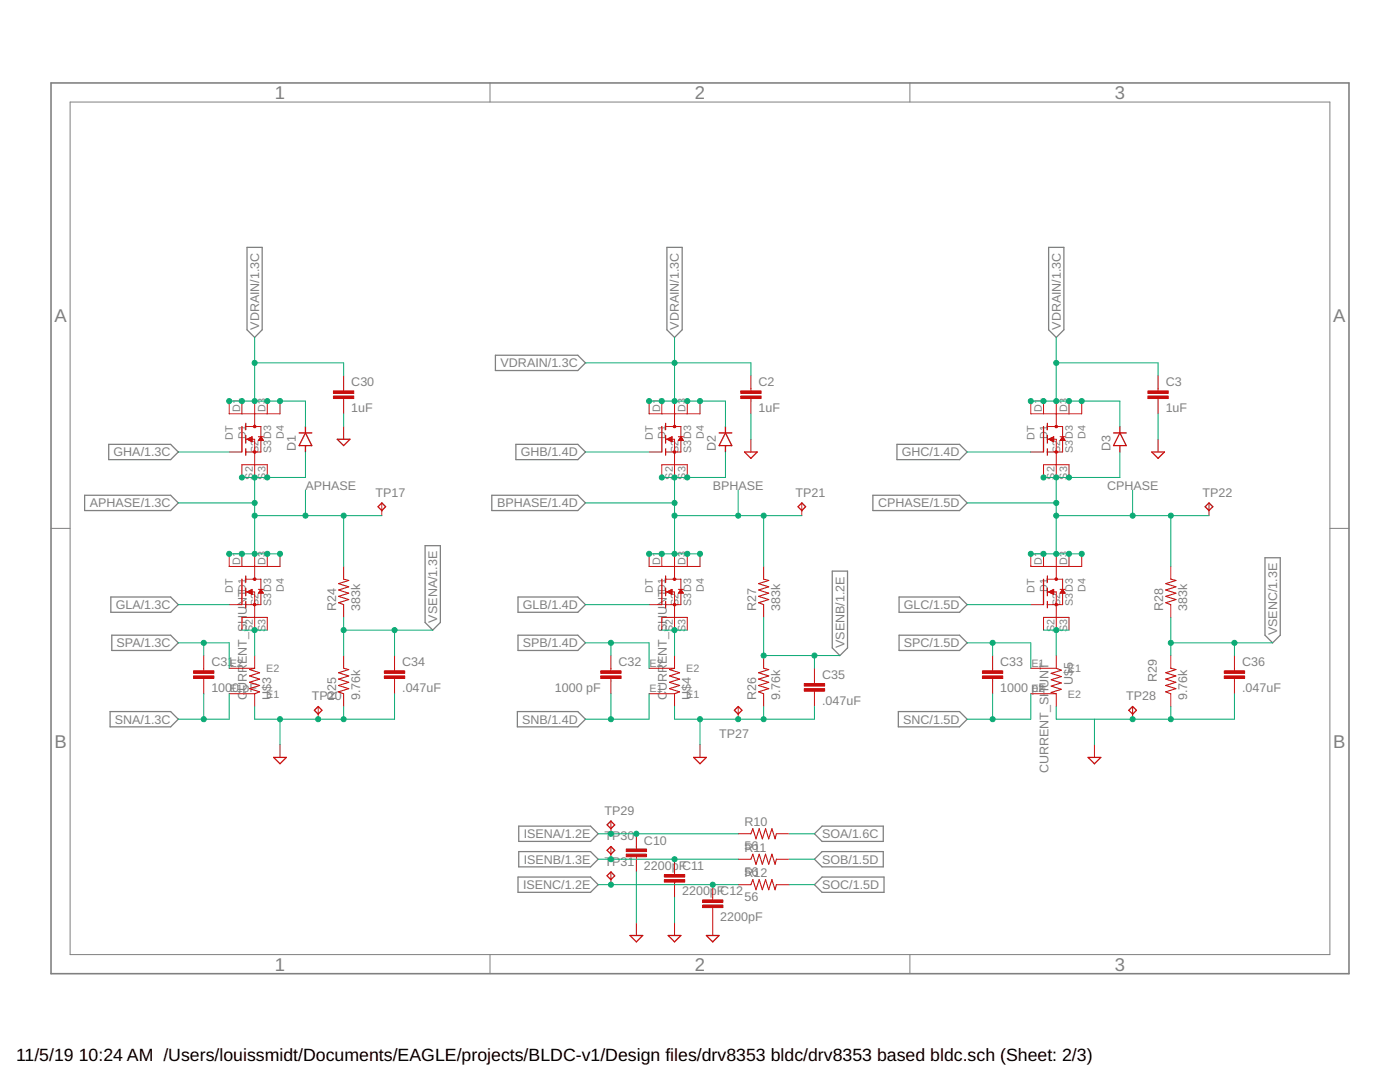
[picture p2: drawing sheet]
<svg xmlns="http://www.w3.org/2000/svg" width="279mm" height="216mm" viewBox="0 0 279 216" stroke-linecap="round" stroke-linejoin="round" font-family="sans-serif">
<path d="M10.2 16.6h259v177.7h-259z" fill="none" stroke="#808080" stroke-width=".32"/>
<path d="M97.8 16.6v3.8M181.6 16.6v3.8M14 20.4h251.4v170.1h-251.4zM10.2 105.4h3.8M265.4 105.4h3.8M97.8 190.5v3.8M181.6 190.5v3.8" fill="none" stroke="#808080" stroke-width=".2"/>
<g fill="none" stroke="#808080" stroke-width=".25">
<path d="M49.3 49.4h3v16.4l-1.5 1.5-1.5-1.5zM133.1 49.4h3v16.4l-1.5 1.5-1.5-1.5zM209.3 49.4h3v16.4l-1.5 1.5-1.5-1.5zM98.9 70.9h16.4l1.5 1.5-1.5 1.5h-16.4zM16.9 98.8h17.2l1.5 1.6-1.5 1.5h-17.2zM21.7 88.7h12.4l1.5 1.5-1.5 1.5h-12.4zM98.1 98.8h17.2l1.5 1.6-1.5 1.5h-17.2zM103 88.7h12.3l1.5 1.5-1.5 1.5h-12.3zM174.2 98.8h17.3l1.5 1.6-1.5 1.5h-17.3zM179 88.7h12.5l1.5 1.5-1.5 1.5h-12.5zM22.1 119.1h12l1.5 1.5-1.5 1.6h-12zM84.8 108.9h3.1v15.3l-1.5 1.5-1.6-1.5z"/>
<path d="M103.4 119.1h11.9l1.5 1.5-1.5 1.6h-11.9zM166.1 114h3v15.3l-1.5 1.5-1.5-1.5zM179.4 119.1h12.1l1.5 1.5-1.5 1.6h-12.1zM252.5 111.3h3v15.4l-1.5 1.6-1.5-1.6zM22.3 126.7h11.8l1.5 1.6-1.5 1.5h-11.8zM103.4 126.7h11.9l1.5 1.6-1.5 1.5h-11.9zM179.4 126.7h12.1l1.5 1.6-1.5 1.5h-12.1zM22 142h12.1l1.5 1.5-1.5 1.5h-12.1zM103.3 142h12l1.5 1.5-1.5 1.5h-12zM179.3 142h12.2l1.5 1.5-1.5 1.5h-12.2zM103.4 175h14.5l1.5 1.5-1.5 1.6h-14.5zM103.5 164.8h14.4l1.5 1.6-1.5 1.5h-14.4z"/>
<path d="M103.5 169.9h14.4l1.5 1.5-1.5 1.6h-14.4zM164.1 164.8h12.2v3.1h-12.2l-1.6-1.5zM164.1 169.9h12.2v3.1h-12.2l-1.6-1.6zM164.1 175h12.3v3.1h-12.3l-1.6-1.6z"/>
</g>
<g fill="none" stroke="#c90d0c" stroke-width=".25">
<path d="M48.3 85.1v5.1M49 84.5v1.2M49 86.9v1.5M49 89.6v1.2M59.7 86.4h2.5M61 86.4l1.2 2.5h-2.5zM61 85.1v1.3M61 88.9v1.3M67.3 87.7h2.5l-1.2 1.2zM132.1 85.1v5.1M132.8 84.5v1.2M132.8 86.9v1.5"/>
<path d="M132.8 89.6v1.2M143.5 86.4h2.5M144.8 86.4l1.2 2.5h-2.5zM144.8 85.1v1.3M144.8 88.9v1.3M148.6 90.2h2.5l-1.2 1.3zM208.3 85.1v5.1M209 84.5v1.2M209 86.9v1.5M209 89.6v1.2M222.2 86.4h2.6M223.5 86.4l1.3 2.5h-2.6z"/>
<path d="M223.5 85.1v1.3M223.5 88.9v1.3M229.8 90.2h2.6l-1.3 1.3zM48.3 115.6v5M49 114.9v1.3M49 117.3v1.6M75.4 101.1l.8-.7 .8 .7-.8 .8zM132.1 115.6v5M132.8 114.9v1.3M132.8 117.3v1.6M159.3 101.1l.7-.7 .8 .7-.8 .8zM208.3 115.6v5"/>
<path d="M209 114.9v1.3M209 117.3v1.6M240.5 101.1l.8-.7 .7 .7-.7 .8zM49 120v1.3M132.8 120v1.3M209 120v1.3M54.6 151.1h2.5l-1.2 1.3zM62.7 141.7l.8-.7 .8 .7-.8 .8zM138.4 151.1h2.6l-1.3 1.3zM146.6 141.7l.7-.7 .8 .7-.8 .8zM217.1 151.1h2.6l-1.3 1.3zM225.3 141.7l.7-.7 .8 .7-.8 .8z"/>
<path d="M121.2 164.6l.7-.8 .8 .8-.8 .8zM121.2 169.7l.7-.8 .8 .8-.8 .7zM121.2 174.8l.7-.8 .8 .8-.8 .7zM125.7 186.7h2.6l-1.3 1.2zM133.3 186.7h2.6l-1.3 1.2zM141 186.7h2.5l-1.3 1.2z"/>
</g>
<g fill="none" stroke="#c90d0c" stroke-width=".2">
<path d="M68.6 75v3M68.6 79.5v3.1M149.9 75v3M149.9 79.5v3.1M231.1 75v3M231.1 79.5v3.1M45.7 90.2h2.6M45.7 80v2.6h10.2v-2.6M48.3 80v2.6M48.3 95.3v-2.6h5v2.6M49 87.7h1.8v7.6M49 85.1h3.1v5.1h-3.1"/>
<path d="M49.3 87.7l1-.6v1.1zM49.5 87.6h.8M49.6 87.8h.7M49.7 87.4h.6M49.8 87.9h.5M49.9 87.3h.4M50.1 88.1h.2M50.2 87.2h.1M50.8 80v5.1M51.6 87.1h1M51.6 87.8h.9M51.7 87.7h.8"/>
<path d="M51.8 87.6h.6M51.9 87.4h.4M52 87.3h.2M52 87.2h.1M52.1 87.1l.5 .8h-1zM53.3 80v2.6M68.6 85.1v2.6M129.5 90.2h2.6M129.5 80v2.6h10.2v-2.6M132.1 95.3v-2.6h5.1v2.6M132.1 80v2.6M132.8 87.7h1.8v7.6"/>
<path d="M132.8 85.1h3.1v5.1h-3.1M133.1 87.7l1-.6v1.1zM133.3 87.6h.8M133.4 87.8h.7M133.5 87.4h.6M133.6 87.9h.5M133.8 87.3h.3M133.9 88.1h.2M134 87.2h.1M134.6 80v5.1M135.4 87.1h1M135.4 87.8h.9"/>
<path d="M135.5 87.7h.7M135.6 87.6h.6M135.7 87.4h.4M135.8 87.3h.2M135.8 87.2h.1M135.9 87.1l.5 .8h-1zM137.2 80v2.6M149.9 87.7v2.5M205.7 90.2h2.6M205.7 80v2.6h10.2v-2.6M208.3 95.3v-2.6h5v2.6M208.3 80v2.6"/>
<path d="M209 87.7h1.8v7.6M209 85.1h3.1v5.1h-3.1M209.3 87.7l1-.6v1.1zM209.4 87.6h.9M209.6 87.8h.7M209.7 87.4h.6M209.8 87.9h.5M209.9 87.3h.4M210.1 88.1h.2M210.2 87.2h.1M210.8 80v5.1M211.6 87.1h1"/>
<path d="M211.6 87.8h.9M211.7 87.7h.7M211.8 87.6h.5M211.9 87.4h.4M211.9 87.3h.3M212 87.2h.1M212.1 87.1l.5 .8h-1zM213.3 80v2.6M231.1 87.7v2.5M45.7 110.5v2.5h10.2v-2.5M48.3 110.5v2.5M49 118.1h1.8v7.6"/>
<path d="M49 115.6h3.1v5h-3.1M49.3 118.1l1-.5v1zM49.4 118.1h.9M49.4 118.2h.9M49.6 118h.7M49.7 118.3h.6M49.8 117.8h.5M49.9 118.4h.4M50.1 117.7h.2M50.2 118.6h.1M50.8 110.5v5.1M51.6 117.6h1"/>
<path d="M51.7 118.2h.8M51.8 118.1h.6M51.9 118h.4M51.9 117.8h.3M52 117.7h.2M52.1 117.6l.5 .8h-1zM53.3 110.5v2.5M68.6 113v2.6M76.2 100.4v2.5M129.5 110.5v2.5h10.2v-2.5M132.1 110.5v2.5M132.8 118.1h1.8v7.6"/>
<path d="M132.8 115.6h3.1v5h-3.1M133.1 118.1l1-.5v1zM133.2 118.1h.9M133.2 118.2h.9M133.4 118h.7M133.5 118.3h.6M133.7 117.8h.4M133.7 118.4h.4M133.9 117.7h.2M134 118.6h.1M134.6 110.5v5.1M135.4 117.6h1"/>
<path d="M135.5 118.2h.8M135.6 118.1h.6M135.7 118h.4M135.7 117.8h.3M135.8 117.7h.2M135.9 117.6l.5 .8h-1zM137.2 110.5v2.5M152.4 113v2.6M160 100.4v2.5M205.7 110.5v2.5h10.2v-2.5M208.3 110.5v2.5M209 118.1h1.8v7.6"/>
<path d="M209 115.6h3.1v5h-3.1M209.3 118.1l1-.5v1zM209.4 118.1h.9M209.4 118.2h.9M209.6 118h.7M209.7 118.3h.6M209.8 117.8h.5M209.9 118.4h.4M210.1 117.7h.2M210.2 118.6h.1M210.8 110.5v5.1M211.6 117.6h1"/>
<path d="M211.7 118.2h.7M211.8 118.1h.6M211.8 118h.5M211.9 117.8h.3M212 117.7h.1M212.1 117.6l.5 .8h-1zM213.3 110.5v2.5M233.7 113v2.6M241.3 100.4v2.5M40.7 130.8v3.1M40.7 135.4v3M45.7 138.4h5.1v2.6"/>
<path d="M45.7 120.6h2.6M48.3 125.7v-2.5h5v2.5M50.8 130.8v2.5h-5.1M68.6 120.6v2.6M68.6 130.8v2.5M68.6 138.4v2.6M78.7 130.8v3.1M78.7 135.4v3M121.9 130.8v3.1M121.9 135.4v3M129.5 120.6h2.6M129.5 138.4h5.1v2.6"/>
<path d="M132.1 125.7v-2.5h5.1v2.5M134.6 130.8v2.5h-5.1M152.4 120.6v2.6M152.4 130.8v2.5M152.4 138.4v2.6M162.5 133.3v3.1M162.5 137.9v3.1M198.1 130.8v3.1M198.1 135.4v3M205.7 120.6h2.6M205.7 138.4h5.1v2.6M208.3 125.7v-2.5h5v2.5"/>
<path d="M210.8 130.8v2.5h-5.1M233.7 120.6v2.6M233.7 130.8v2.5M233.7 138.4v2.6M246.4 130.8v3.1M246.4 135.4v3M55.9 148.6v2.5M63.5 141v2.5M139.7 148.6v2.5M147.3 141v2.5M218.4 148.6v2.5M226 141v2.5"/>
<path d="M121.9 163.8v2.6M121.9 168.9v2.5M121.9 174v2.5M127 166.4v3M127 170.9v3.1M134.6 171.4v3.1M134.6 176v3.1M142.2 176.5v3.1M147.3 166.4h2.6M147.3 171.4h2.6M147.3 176.5h2.6M154.9 166.4h2.6"/>
<path d="M154.9 171.4h2.6M154.9 176.5h2.6M127 184.1v2.6M134.6 184.1v2.6M142.2 181.1v5.6"/>
</g>
<g fill="#c90d0c" stroke="#c90d0c" stroke-width=".2">
<circle cx="50.8" cy="90.2" r=".25"/>
<circle cx="50.8" cy="85.1" r=".25"/>
<circle cx="50.8" cy="120.6" r=".25"/>
<circle cx="50.8" cy="115.6" r=".25"/>
<circle cx="134.6" cy="120.6" r=".25"/>
<circle cx="134.6" cy="115.6" r=".25"/>
<circle cx="134.6" cy="90.2" r=".25"/>
<circle cx="134.6" cy="85.1" r=".25"/>
<circle cx="210.8" cy="90.2" r=".25"/>
<circle cx="210.8" cy="85.1" r=".25"/>
<circle cx="210.8" cy="120.6" r=".25"/>
<circle cx="210.8" cy="115.6" r=".25"/>
</g>
<g fill="#c90d0c" stroke="#c90d0c" stroke-width=".2">
<path d="M66.5 79h4.1v.5h-4.1z"/>
<path d="M66.5 78h4.1v.5h-4.1z"/>
<path d="M38.6 134.9h4.1v.5h-4.1z"/>
<path d="M38.6 133.9h4.1v.5h-4.1z"/>
<path d="M119.9 134.9h4.1v.5h-4.1z"/>
<path d="M119.9 133.9h4.1v.5h-4.1z"/>
<path d="M196.1 134.9h4v.5h-4z"/>
<path d="M196.1 133.9h4v.5h-4z"/>
<path d="M76.7 134.9h4.1v.5h-4.1z"/>
<path d="M76.7 133.9h4.1v.5h-4.1z"/>
<path d="M160.5 137.4h4.1v.5h-4.1z"/>
<path d="M160.5 136.4h4.1v.5h-4.1z"/>
<path d="M244.3 134.9h4.1v.5h-4.1z"/>
<path d="M244.3 133.9h4.1v.5h-4.1z"/>
<path d="M125 170.4h4v.5h-4z"/>
<path d="M125 169.4h4v.5h-4z"/>
<path d="M132.6 175.5h4.1v.5h-4.1z"/>
<path d="M132.6 174.5h4.1v.5h-4.1z"/>
<path d="M140.2 180.6h4.1v.5h-4.1z"/>
<path d="M140.2 179.6h4.1v.5h-4.1z"/>
<path d="M147.8 79h4.1v.5h-4.1z"/>
<path d="M147.8 78h4.1v.5h-4.1z"/>
<path d="M229.1 79h4.1v.5h-4.1z"/>
<path d="M229.1 78h4.1v.5h-4.1z"/>
</g>
<path d="M68.6 115.6l1 .2-2 .7 2 .6-2 .6 2 .7-2 .6 2 .6-2 .7 1 .3M152.4 115.6l1 .2-2 .7 2 .6-2 .6 2 .7-2 .6 2 .6-2 .7 1 .3M233.7 115.6l1 .2-2.1 .7 2.1 .6-2.1 .6 2.1 .7-2.1 .6 2.1 .6-2.1 .7 1.1 .3M50.8 133.3l-1 .3 2 .6-2 .7 2 .6-2 .6 2 .7-2 .6 2 .6-1 .4M68.6 133.3l1 .3-2 .6 2 .7-2 .6 2 .6-2 .7 2 .6-2 .6 1 .4M134.6 133.3l-1 .3 2 .6-2 .7 2 .6-2 .6 2 .7-2 .6 2 .6-1 .4M152.4 133.3l1 .3-2 .6 2 .7-2 .6 2 .6-2 .7 2 .6-2 .6 1 .4M210.8 133.3l1 .4-2 .7 2 .6-2 .6 2 .7-2 .6 2 .6-2 .7 1 .2M233.7 133.3l1 .3-2.1 .6 2.1 .7-2.1 .6 2.1 .6-2.1 .7 2.1 .6-2.1 .6 1.1 .4M149.9 166.4l.3-1 .7 2 .6-2 .6 2 .7-2 .6 2 .7-2 .6 2 .2-1M149.9 171.4l.3-1 .7 2.1 .6-2.1 .6 2.1 .7-2.1 .6 2.1 .7-2.1 .6 2.1 .2-1.1M149.9 176.5l.3-1 .7 2 .6-2 .6 2 .7-2 .6 2 .7-2 .6 2 .2-1" fill="none" stroke="#c90d0c" stroke-width=".21"/>
<g fill="#0dab76" stroke="#0dab76" stroke-width=".2">
<circle cx="45.7" cy="80" r=".51"/>
<circle cx="48.3" cy="80" r=".51"/>
<circle cx="50.8" cy="80" r=".51"/>
<circle cx="53.3" cy="80" r=".51"/>
<circle cx="55.9" cy="80" r=".51"/>
<circle cx="50.8" cy="72.4" r=".51"/>
<circle cx="205.7" cy="80" r=".51"/>
<circle cx="208.3" cy="80" r=".51"/>
<circle cx="210.8" cy="80" r=".51"/>
<circle cx="213.3" cy="80" r=".51"/>
<circle cx="215.9" cy="80" r=".51"/>
<circle cx="210.8" cy="72.4" r=".51"/>
<circle cx="129.5" cy="80" r=".51"/>
<circle cx="132.1" cy="80" r=".51"/>
<circle cx="134.6" cy="80" r=".51"/>
<circle cx="137.2" cy="80" r=".51"/>
<circle cx="139.7" cy="80" r=".51"/>
<circle cx="134.6" cy="72.4" r=".51"/>
<circle cx="63.5" cy="143.5" r=".51"/>
<circle cx="55.9" cy="143.5" r=".51"/>
<circle cx="68.6" cy="143.5" r=".51"/>
<circle cx="152.4" cy="143.5" r=".51"/>
<circle cx="139.7" cy="143.5" r=".51"/>
<circle cx="147.3" cy="143.5" r=".51"/>
<circle cx="233.7" cy="143.5" r=".51"/>
<circle cx="226" cy="143.5" r=".51"/>
<circle cx="40.7" cy="143.5" r=".51"/>
<circle cx="68.6" cy="125.7" r=".51"/>
<circle cx="78.7" cy="125.7" r=".51"/>
<circle cx="162.5" cy="130.8" r=".51"/>
<circle cx="152.4" cy="130.8" r=".51"/>
<circle cx="121.9" cy="143.5" r=".51"/>
<circle cx="233.7" cy="128.3" r=".51"/>
<circle cx="246.4" cy="128.3" r=".51"/>
<circle cx="198.1" cy="143.5" r=".51"/>
<circle cx="127" cy="166.4" r=".51"/>
<circle cx="121.9" cy="166.4" r=".51"/>
<circle cx="134.6" cy="171.4" r=".51"/>
<circle cx="121.9" cy="171.4" r=".51"/>
<circle cx="142.2" cy="176.5" r=".51"/>
<circle cx="121.9" cy="176.5" r=".51"/>
<circle cx="40.7" cy="128.3" r=".51"/>
<circle cx="50.8" cy="125.7" r=".51"/>
<circle cx="121.9" cy="128.3" r=".51"/>
<circle cx="134.6" cy="125.7" r=".51"/>
<circle cx="198.1" cy="128.3" r=".51"/>
<circle cx="210.8" cy="125.7" r=".51"/>
<circle cx="48.3" cy="95.3" r=".51"/>
<circle cx="50.8" cy="95.3" r=".51"/>
<circle cx="53.3" cy="95.3" r=".51"/>
<circle cx="53.3" cy="110.5" r=".51"/>
<circle cx="45.7" cy="110.5" r=".51"/>
<circle cx="48.3" cy="110.5" r=".51"/>
<circle cx="50.8" cy="110.5" r=".51"/>
<circle cx="55.9" cy="110.5" r=".51"/>
<circle cx="50.8" cy="102.9" r=".51"/>
<circle cx="50.8" cy="100.4" r=".51"/>
<circle cx="68.6" cy="102.9" r=".51"/>
<circle cx="61" cy="102.9" r=".51"/>
<circle cx="132.1" cy="95.3" r=".51"/>
<circle cx="134.6" cy="95.3" r=".51"/>
<circle cx="137.2" cy="95.3" r=".51"/>
<circle cx="129.5" cy="110.5" r=".51"/>
<circle cx="132.1" cy="110.5" r=".51"/>
<circle cx="134.6" cy="110.5" r=".51"/>
<circle cx="137.2" cy="110.5" r=".51"/>
<circle cx="139.7" cy="110.5" r=".51"/>
<circle cx="134.6" cy="102.9" r=".51"/>
<circle cx="152.4" cy="102.9" r=".51"/>
<circle cx="147.3" cy="102.9" r=".51"/>
<circle cx="134.6" cy="100.4" r=".51"/>
<circle cx="208.3" cy="95.3" r=".51"/>
<circle cx="210.8" cy="95.3" r=".51"/>
<circle cx="213.3" cy="95.3" r=".51"/>
<circle cx="205.7" cy="110.5" r=".51"/>
<circle cx="208.3" cy="110.5" r=".51"/>
<circle cx="210.8" cy="110.5" r=".51"/>
<circle cx="213.3" cy="110.5" r=".51"/>
<circle cx="215.9" cy="110.5" r=".51"/>
<circle cx="210.8" cy="102.9" r=".51"/>
<circle cx="233.7" cy="102.9" r=".51"/>
<circle cx="226" cy="102.9" r=".51"/>
<circle cx="210.8" cy="100.4" r=".51"/>
</g>
<g fill="none" stroke="#0dab76" stroke-width=".2">
<path d="M50.8 67.3v12.7M50.8 72.4h17.8v2.6M116.8 72.4h33.1v2.6M134.6 67.3v12.7M210.8 72.4h20.3v2.6M210.8 67.3v12.7M35.6 90.2h10.1M45.7 80h15.3v5.1M50.8 95.3v15.2M61 90.2v5.1h-12.7M61 97.8v5.1M68.6 82.6v2.5"/>
<path d="M116.8 90.2h12.7M129.5 80h15.3v5.1M134.6 95.3v15.2M144.8 90.2v5.1h-12.7M147.3 97.8v5.1M149.9 82.6v5.1M193 90.2h12.7M205.7 80h17.8v5.1M210.8 95.3v15.2M223.5 90.2v5.1h-15.2M226 97.8v5.1M231.1 82.6v5.1"/>
<path d="M35.6 100.4h15.2M45.7 110.5h10.2M50.8 102.9h25.4M68.6 102.9v10.1M116.8 100.4h17.8M129.5 110.5h10.2M134.6 102.9h25.4M152.4 102.9v10.1M193 100.4h17.8M205.7 110.5h10.2M210.8 102.9h30.5M233.7 102.9v10.1"/>
<path d="M35.6 120.6h10.1M35.6 128.3h10.1v5M40.7 128.3v2.5M40.7 138.4v5.1M45.7 138.4v5.1h-10.1M48.3 125.7h5M50.8 125.7v5.1M68.6 123.2v7.6M68.6 125.7h17.8M78.7 138.4v5.1h-27.9v-2.5M78.7 125.7v5.1M116.8 120.6h12.7"/>
<path d="M116.8 128.3h12.7v5M121.9 128.3v2.5M121.9 138.4v5.1M129.5 138.4v5.1h-12.7M132.1 125.7h5.1M134.6 125.7v5.1M152.4 123.2v7.6h15.2M162.5 130.8v2.5M193 120.6h12.7M193 128.3h12.7v5M198.1 128.3v2.5M198.1 138.4v5.1"/>
<path d="M205.7 138.4v5.1h-12.7M208.3 125.7h5M210.8 125.7v5.1M233.7 123.2v7.6M233.7 128.3h20.3M246.4 138.4v5.1h-35.6v-2.5M246.4 128.3v2.5M55.9 143.5v5.1M68.6 141v2.5M134.6 141v2.5h27.9v-2.5M139.7 143.5v5.1M152.4 141v2.5"/>
<path d="M218.4 143.5v5.1M233.7 141v2.5M119.4 166.4h27.9M119.4 171.4h27.9M119.4 176.5h27.9M127 174v10.1M134.6 179.1v5M157.5 166.4h5M157.5 171.4h5M157.5 176.5h5"/>
</g>
<g font-size="3.7" fill="#808080">
<text x="54.9" y="19.7">1</text>
<text x="138.7" y="19.7">2</text>
<text x="222.5" y="19.7">3</text>
<text x="10.9" y="64.2">A</text>
<text x="266.1" y="64.2">A</text>
<text x="10.9" y="149.2">B</text>
<text x="266.1" y="149.2">B</text>
<text x="54.9" y="193.7">1</text>
<text x="138.7" y="193.7">2</text>
<text x="222.5" y="193.7">3</text>
</g>
<g font-size="3.5">
<text x="3.2" y="211.7">11/5/19</text>
<text x="15.7" y="211.7">10:24 AM /Users/louissmidt/Documents/EAGLE/projects/BLDC-v1/Design files/drv8353 bldc/drv8353 based bldc.sch (Sheet: 2/3)</text>
</g>
<g font-size="2.5" fill="#808080">
<text x="51.7" y="65.8" transform="rotate(-90 51.7 65.8)">VDRAIN/1.3C</text>
<text x="135.5" y="65.8" transform="rotate(-90 135.5 65.8)">VDRAIN/1.3C</text>
<text x="211.7" y="65.8" transform="rotate(-90 211.7 65.8)">VDRAIN/1.3C</text>
<text x="70.1" y="77.1">C30</text>
<text x="99.9" y="73.3">VDRAIN/1.3C</text>
<text x="151.4" y="77.1">C2</text>
<text x="232.6" y="77.1">C3</text>
<text x="70.1" y="82.2">1uF</text>
<text x="151.4" y="82.2">1uF</text>
<text x="232.6" y="82.2">1uF</text>
<text x="59.1" y="89.9" transform="rotate(-90 59.1 89.9)">D1</text>
<text x="142.9" y="89.9" transform="rotate(-90 142.9 89.9)">D2</text>
<text x="221.6" y="89.9" transform="rotate(-90 221.6 89.9)">D3</text>
<text x="22.7" y="91.1">GHA/1.3C</text>
<text x="103.9" y="91.1">GHB/1.4D</text>
<text x="180" y="91.1">GHC/1.4D</text>
<text x="17.9" y="101.2">APHASE/1.3C</text>
<text x="61" y="97.8">APHASE</text>
<text x="74.9" y="99.1">TP17</text>
<text x="99.2" y="101.2">BPHASE/1.4D</text>
<text x="142.2" y="97.8">BPHASE</text>
<text x="158.7" y="99.1">TP21</text>
<text x="175.3" y="101.2">CPHASE/1.5D</text>
<text x="221" y="97.8">CPHASE</text>
<text x="240" y="99.1">TP22</text>
<text x="23.1" y="121.5">GLA/1.3C</text>
<text x="49.3" y="122.6" transform="rotate(-90 49.3 122.6)">UNT</text>
<text x="67.1" y="121.9" transform="rotate(-90 67.1 121.9)">R24</text>
<text x="71.9" y="121.9" transform="rotate(-90 71.9 121.9)">383k</text>
<text x="87.3" y="124.2" transform="rotate(-90 87.3 124.2)">VSENA/1.3E</text>
<text x="104.4" y="121.5">GLB/1.4D</text>
<text x="133.1" y="122.6" transform="rotate(-90 133.1 122.6)">UNT</text>
<text x="150.9" y="121.9" transform="rotate(-90 150.9 121.9)">R27</text>
<text x="155.7" y="121.9" transform="rotate(-90 155.7 121.9)">383k</text>
<text x="180.4" y="121.5">GLC/1.5D</text>
<text x="232.2" y="121.9" transform="rotate(-90 232.2 121.9)">R28</text>
<text x="237" y="121.9" transform="rotate(-90 237 121.9)">383k</text>
<text x="23.3" y="129.2">SPA/1.3C</text>
<text x="104.4" y="129.2">SPB/1.4D</text>
<text x="168.5" y="129.3" transform="rotate(-90 168.5 129.3)">VSENB/1.2E</text>
<text x="180.4" y="129.2">SPC/1.5D</text>
<text x="254.9" y="126.8" transform="rotate(-90 254.9 126.8)">VSENC/1.3E</text>
<text x="42.2" y="133">C31</text>
<text x="49.3" y="137.9" transform="rotate(-90 49.3 137.9)">URRENT_SH</text>
<text x="80.3" y="133">C34</text>
<text x="123.4" y="133">C32</text>
<text x="133.1" y="137.9" transform="rotate(-90 133.1 137.9)">URRENT_SH</text>
<text x="164.1" y="135.5">C35</text>
<text x="199.6" y="133">C33</text>
<text x="214.1" y="136.7" transform="rotate(-90 214.1 136.7)">U$5</text>
<text x="230.9" y="136.1" transform="rotate(-90 230.9 136.1)">R29</text>
<text x="247.9" y="133">C36</text>
<text x="42.2" y="138.1">1000 pF</text>
<text x="49.3" y="139.7" transform="rotate(-90 49.3 139.7)">C</text>
<text x="54.1" y="139.7" transform="rotate(-90 54.1 139.7)">U$3</text>
<text x="62.2" y="139.7">TP20</text>
<text x="67.1" y="139.7" transform="rotate(-90 67.1 139.7)">R25</text>
<text x="71.9" y="139.7" transform="rotate(-90 71.9 139.7)">9.76k</text>
<text x="80.3" y="138.1">.047uF</text>
<text x="110.7" y="138.1">1000 pF</text>
<text x="133.1" y="139.7" transform="rotate(-90 133.1 139.7)">C</text>
<text x="137.9" y="139.7" transform="rotate(-90 137.9 139.7)">U$4</text>
<text x="150.9" y="139.7" transform="rotate(-90 150.9 139.7)">R26</text>
<text x="155.7" y="139.7" transform="rotate(-90 155.7 139.7)">9.76k</text>
<text x="164.1" y="140.6">.047uF</text>
<text x="199.6" y="138.1">1000 pF</text>
<text x="224.8" y="139.7">TP28</text>
<text x="237" y="139.7" transform="rotate(-90 237 139.7)">9.76k</text>
<text x="247.9" y="138.1">.047uF</text>
<text x="22.9" y="144.4">SNA/1.3C</text>
<text x="104.2" y="144.4">SNB/1.4D</text>
<text x="143.5" y="147.3">TP27</text>
<text x="180.3" y="144.4">SNC/1.5D</text>
<text x="209.3" y="154.3" transform="rotate(-90 209.3 154.3)">CURRENT_SHUNT</text>
<text x="104.5" y="167.3">ISENA/1.2E</text>
<text x="120.6" y="162.6">TP29</text>
<text x="120.6" y="167.6">TP30</text>
<text x="148.6" y="164.9">R10</text>
<text x="164.1" y="167.3">SOA/1.6C</text>
<text x="104.5" y="172.3">ISENB/1.3E</text>
<text x="120.6" y="172.7">TP31</text>
<text x="128.5" y="173.6">2200pFC11</text>
<text x="128.5" y="168.5">C10</text>
<text x="148.6" y="169.7">56</text>
<text x="148.6" y="169.9">R11</text>
<text x="164.1" y="172.3">SOB/1.5D</text>
<text x="104.4" y="177.4">ISENC/1.2E</text>
<text x="136.1" y="178.7">2200pFC12</text>
<text x="148.6" y="174.7">56</text>
<text x="148.6" y="179.8">56</text>
<text x="148.6" y="175">R12</text>
<text x="164.1" y="177.4">SOC/1.5D</text>
<text x="143.8" y="183.8">2200pF</text>
</g>
<g font-size="2.1" fill="#808080">
<text x="47.9" y="82.2" transform="rotate(-90 47.9 82.2)">D1</text>
<text x="53" y="82.2" transform="rotate(-90 53 82.2)">D3</text>
<text x="131.7" y="82.2" transform="rotate(-90 131.7 82.2)">D1</text>
<text x="136.8" y="82.2" transform="rotate(-90 136.8 82.2)">D3</text>
<text x="207.9" y="82.2" transform="rotate(-90 207.9 82.2)">D1</text>
<text x="213" y="82.2" transform="rotate(-90 213 82.2)">D3</text>
<text x="46.5" y="87.8" transform="rotate(-90 46.5 87.8)">DT</text>
<text x="49" y="87.6" transform="rotate(-90 49 87.6)">D1</text>
<text x="56.7" y="87.6" transform="rotate(-90 56.7 87.6)">D4</text>
<text x="130.3" y="87.8" transform="rotate(-90 130.3 87.8)">DT</text>
<text x="132.8" y="87.6" transform="rotate(-90 132.8 87.6)">D1</text>
<text x="140.5" y="87.6" transform="rotate(-90 140.5 87.6)">D4</text>
<text x="206.5" y="87.8" transform="rotate(-90 206.5 87.8)">DT</text>
<text x="209" y="87.6" transform="rotate(-90 209 87.6)">D1</text>
<text x="216.6" y="87.6" transform="rotate(-90 216.6 87.6)">D4</text>
<text x="50.5" y="95.7" transform="rotate(-90 50.5 95.7)">S2</text>
<text x="51.6" y="90.4" transform="rotate(-90 51.6 90.4)">S2</text>
<text x="53" y="95.7" transform="rotate(-90 53 95.7)">S3</text>
<text x="54.1" y="90.4" transform="rotate(-90 54.1 90.4)">S3D3</text>
<text x="134.3" y="95.7" transform="rotate(-90 134.3 95.7)">S2</text>
<text x="135.4" y="90.4" transform="rotate(-90 135.4 90.4)">S2</text>
<text x="136.8" y="95.7" transform="rotate(-90 136.8 95.7)">S3</text>
<text x="137.9" y="90.4" transform="rotate(-90 137.9 90.4)">S3D3</text>
<text x="210.4" y="95.7" transform="rotate(-90 210.4 95.7)">S2</text>
<text x="211.6" y="90.4" transform="rotate(-90 211.6 90.4)">S2</text>
<text x="213" y="95.7" transform="rotate(-90 213 95.7)">S3</text>
<text x="214.1" y="90.4" transform="rotate(-90 214.1 90.4)">S3D3</text>
<text x="47.9" y="112.7" transform="rotate(-90 47.9 112.7)">D1</text>
<text x="53" y="112.7" transform="rotate(-90 53 112.7)">D3</text>
<text x="131.7" y="112.7" transform="rotate(-90 131.7 112.7)">D1</text>
<text x="136.8" y="112.7" transform="rotate(-90 136.8 112.7)">D3</text>
<text x="207.9" y="112.7" transform="rotate(-90 207.9 112.7)">D1</text>
<text x="213" y="112.7" transform="rotate(-90 213 112.7)">D3</text>
<text x="46.5" y="118.2" transform="rotate(-90 46.5 118.2)">DT</text>
<text x="49" y="118.1" transform="rotate(-90 49 118.1)">D1</text>
<text x="56.7" y="118.1" transform="rotate(-90 56.7 118.1)">D4</text>
<text x="130.3" y="118.2" transform="rotate(-90 130.3 118.2)">DT</text>
<text x="132.8" y="118.1" transform="rotate(-90 132.8 118.1)">D1</text>
<text x="140.5" y="118.1" transform="rotate(-90 140.5 118.1)">D4</text>
<text x="206.5" y="118.2" transform="rotate(-90 206.5 118.2)">DT</text>
<text x="209" y="118.1" transform="rotate(-90 209 118.1)">D1</text>
<text x="216.6" y="118.1" transform="rotate(-90 216.6 118.1)">D4</text>
<text x="51.6" y="120.9" transform="rotate(-90 51.6 120.9)">S2</text>
<text x="54.1" y="120.9" transform="rotate(-90 54.1 120.9)">S3D3</text>
<text x="135.4" y="120.9" transform="rotate(-90 135.4 120.9)">S2</text>
<text x="137.9" y="120.9" transform="rotate(-90 137.9 120.9)">S3D3</text>
<text x="211.6" y="120.9" transform="rotate(-90 211.6 120.9)">S2</text>
<text x="214.1" y="120.9" transform="rotate(-90 214.1 120.9)">S3D3</text>
<text x="50.5" y="126.2" transform="rotate(-90 50.5 126.2)">S2</text>
<text x="53" y="126.2" transform="rotate(-90 53 126.2)">S3</text>
<text x="134.3" y="126.2" transform="rotate(-90 134.3 126.2)">S2</text>
<text x="136.8" y="126.2" transform="rotate(-90 136.8 126.2)">S3</text>
<text x="210.4" y="126.2" transform="rotate(-90 210.4 126.2)">S2</text>
<text x="213" y="126.2" transform="rotate(-90 213 126.2)">S3</text>
<text x="45.8" y="133">E2</text>
<text x="53.1" y="134.1">E2</text>
<text x="129.7" y="133">E2</text>
<text x="137" y="134.1">E2</text>
<text x="205.8" y="133">E1</text>
<text x="213.1" y="134.1">E1</text>
<text x="45.8" y="138.1">E1</text>
<text x="53.1" y="139.2">E1</text>
<text x="129.7" y="138.1">E1</text>
<text x="137" y="139.2">E1</text>
<text x="205.8" y="138.1">E2</text>
<text x="213.1" y="139.2">E2</text>
</g>
</svg>
